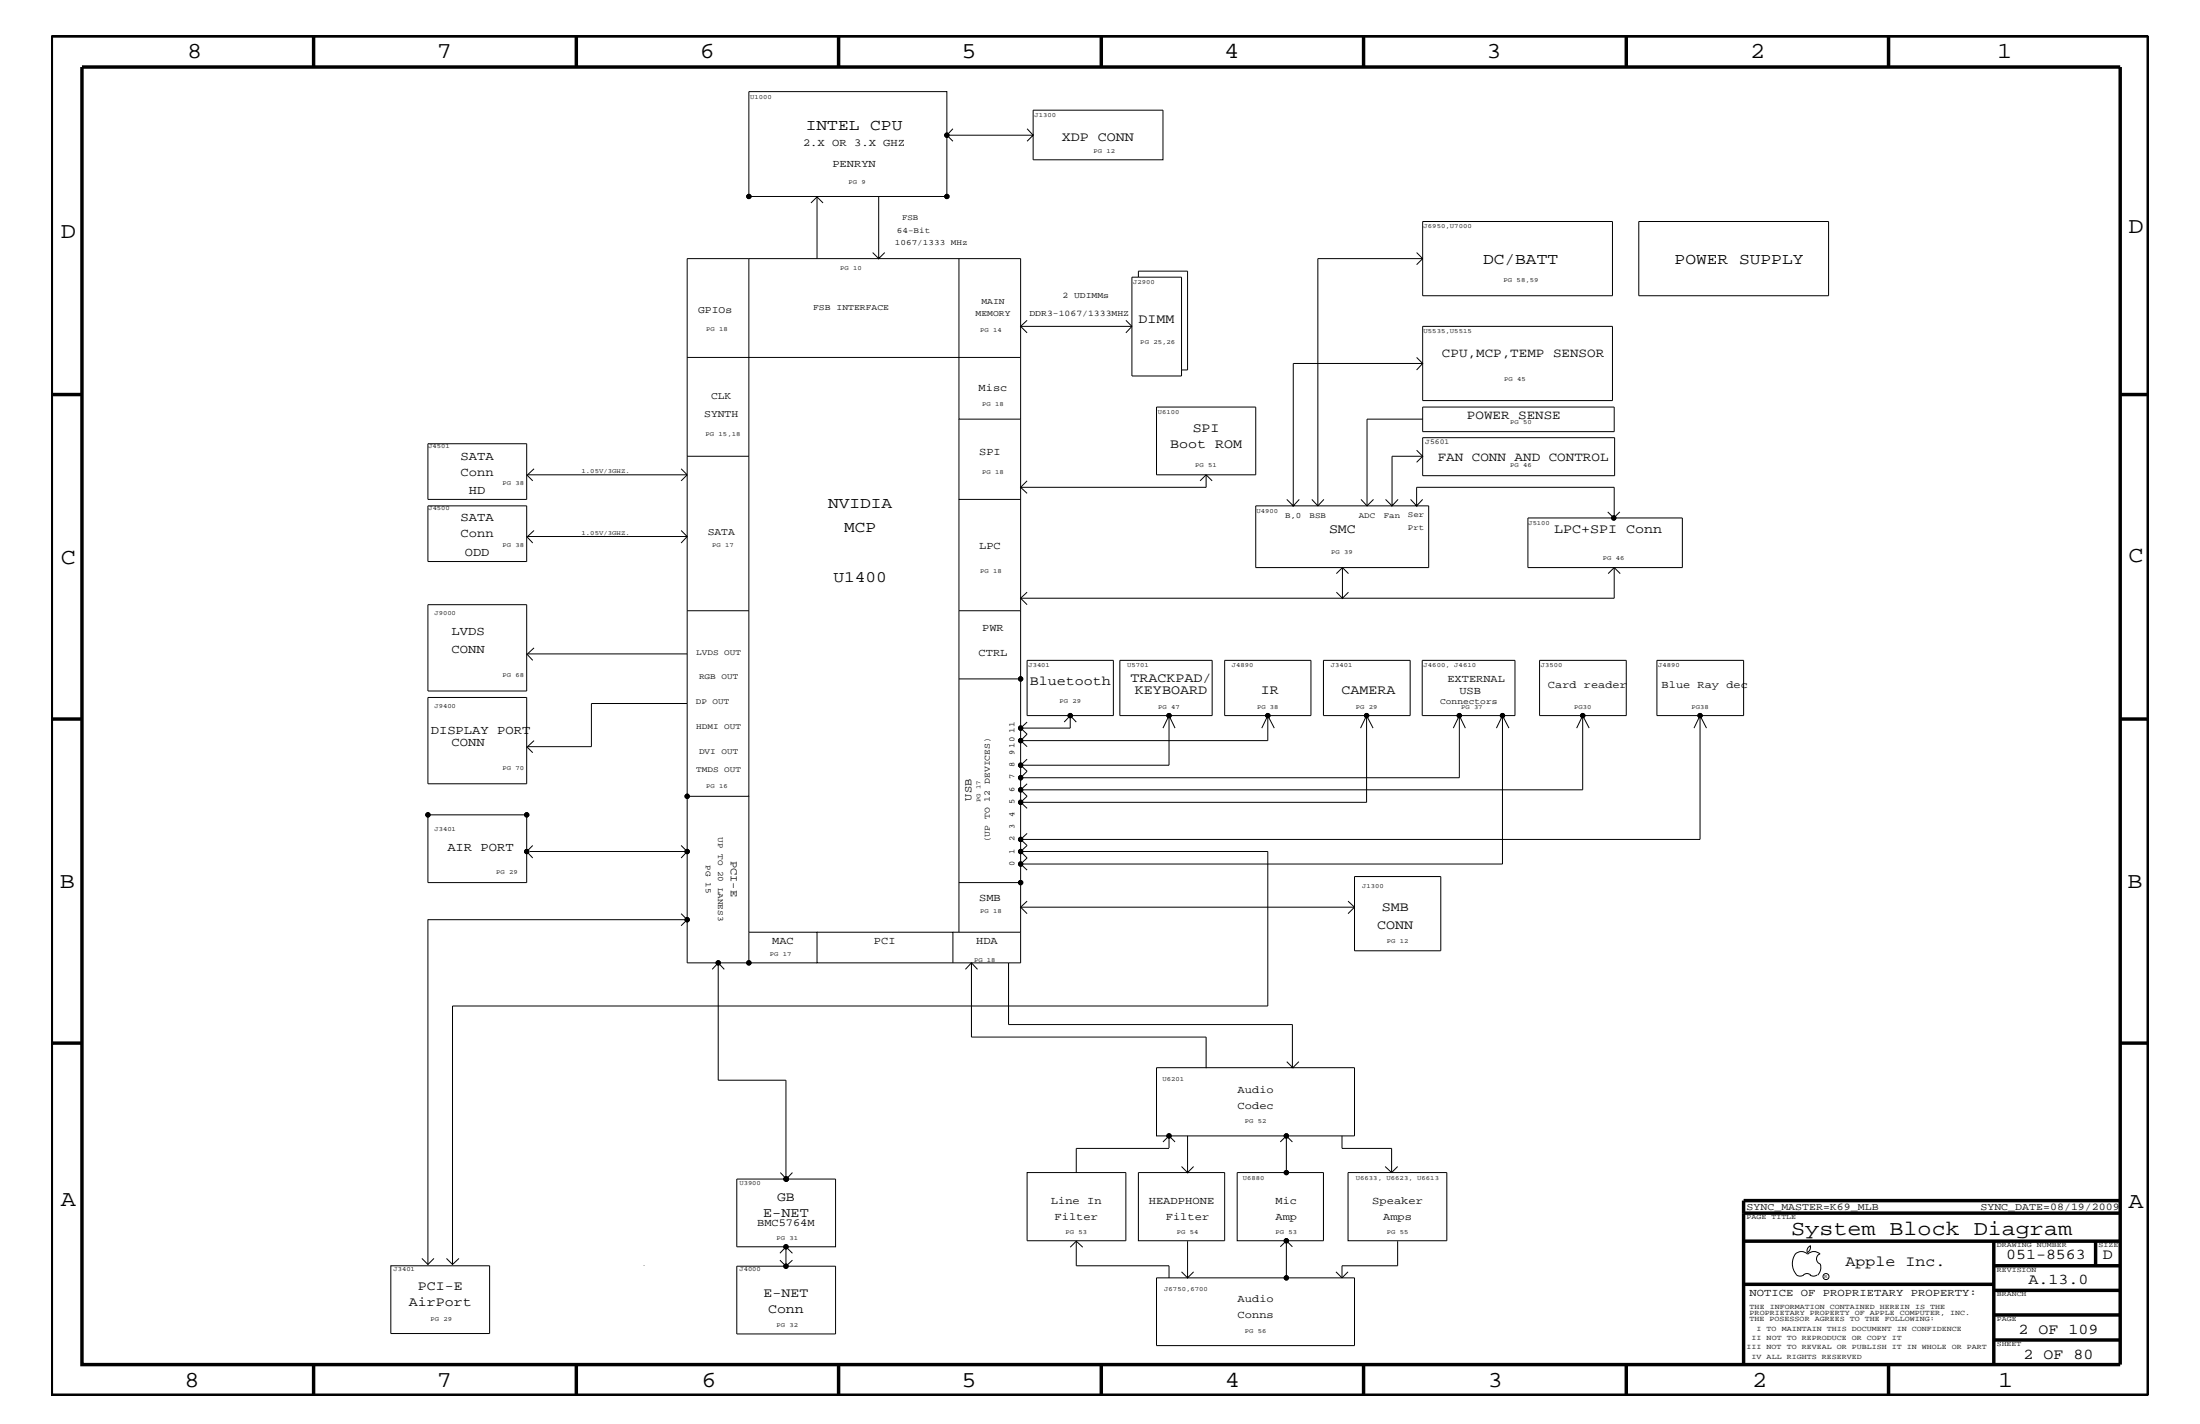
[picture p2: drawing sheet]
<svg xmlns="http://www.w3.org/2000/svg" width="432mm" height="279mm" viewBox="0 0 432 279" stroke-linecap="round" stroke-linejoin="round" font-family="sans-serif">
<g fill="none" stroke="#000" stroke-width=".68" stroke-linecap="butt">
<path d="M10.1 7.1h411.5v266.7h-411.5zM16.1 13.2h400v254.5h-400zM61.6 7.1v6.1M113.1 7.1v6.1M164.6 7.1v6.1M216.2 7.1v6.1M267.6 7.1v6.1M319.2 7.1v6.1M370.7 7.1v6.1M10.1 77.4h6M416.1 77.4h5.5M10.1 141.1h6"/>
<path d="M416.1 141.1h5.5M10.1 204.7h6M416.1 204.7h5.5M342.2 238h73.9M416.1 235.6h-73.9v32.1M342.2 243.5h73.9M342.2 252h49.1M391.3 243.5v24.2M391.3 258h24.8M391.3 253.2h24.8M391.3 248.4h24.8M411.3 243.5v4.9"/>
<path d="M61.6 267.7v6.1M113.1 267.7v6.1M164.6 267.7v6.1M216.2 268v5.8M267.6 267.7v6.1M319.2 267.7v6.1M370.7 267.7v6.1M391.3 262.9h24.8"/>
</g>
<g fill="none" stroke="#000" stroke-width=".2">
<path d="M147 38.6h.1M160.4 38.6l1.1 1.2M160.4 38.6l-1.2 1.2M160.4 38.6v12.1M172.5 38.6v12.1l1.2-1.1M185.8 26.5l1.2 1.2M185.8 26.5h17M185.8 26.5v12.1M187 25.3l-1.2 1.2v-8.5h-38.8v20.6h38.8M201.6 25.3l1.2 1.2M202.8 26.5v-4.9h25.5v9.8h-25.5v-4.9l-1.2 1.2M147 50.7v69.1"/>
<path d="M171.3 49.6l1.2 1.1M188.2 50.7v31.5h12.1M223.4 54.4v-1.2h9.7v19.4h-1.2M278 49.6l1.2 1.1M279.2 43.5h37.3v14.5h-37.3zM279.2 50.7l-1.2 1.2M279.2 50.7h-20.5v48.6M321.6 43.5h37.3v14.5h-37.3zM134.9 70.1h65.4M200.3 64h21.9M201.6 62.9l-1.3 1.1 1.3 1.3M221 62.9l1.2 1.1v9.8h9.7v-19.4h-9.7v9.6"/>
<path d="M222.2 64l-1.2 1.3M278 70.1l1.2 1.2-1.2 1.3M279.2 71.3h-25.4v28l-1.2-1.3M279.2 79.9h37.6v4.8h-37.6zM279.2 64h37.3v14.6h-37.3zM104.8 92l-1.3 1.2M133.7 92l1.2 1.2M134.9 93.2h-31.5v4.8h-19.4v-10.9h19.4v6.1l1.2 1.1M134.9 89.5h12.1M134.9 93.2l-1.2 1.1M188.2 82.2v15.8h12.1M188.2 98v84.9"/>
<path d="M201.6 94.3l-1.3 1.3 1.3 1.2M236.7 93.2h-9.7v-13.3h19.5v13.3h-9.8l-1.2 1.1M236.7 93.2v2.4h-36.4M236.7 93.2l1.2 1.1M253.8 99.3h-7.3v12.1h33.9v-12.1h-2.4M255 98l-1.2 1.3h4.9M257.5 98l1.2 1.3h9.6M259.8 98l-1.1 1.3M267.1 98l1.2 1.3 1.3-1.3M268.3 99.3h4.9M271.9 98l1.3 1.3M276.9 98l1.1 1.3h-4.8"/>
<path d="M278 88.3l1.2 1.2-1.2 1.2M279.2 89.5h-6v9.8l1.2-1.3M279.2 98l-1.2 1.3v-3.7h38.8v6h-16.9v9.8h16.9l1.2 1.2M279.2 85.9h37.7v7.4h-37.7zM279.2 82.2h-10.9v17.1M104.8 104.1l-1.3 1.2M133.7 104.1l1.2 1.2-1.2 1.2M134.9 105.3h-31.5v4.9h-19.4v-10.9h19.4v6l1.2 1.2M134.9 119.8h12.1M147 119.8v36.4h-12.1M188.2 119.8h12.1M201.6 116.2l-1.3 1.2 1.3 1.2"/>
<path d="M262.3 112.6l1.2-1.2 1.2 1.2M262.3 116.2l1.2 1.2M263.5 111.4v6l1.2-1.2M315.6 100.4l1.1 1.2 1.2-1.2M316.8 111.4v6h-116.5M316.8 101.6h13.4v9.8h-13.4M316.8 111.4l-1.2 1.2M104.8 127.1l-1.3 1.2M134.9 138h-18.8v8.5h-12.7v7.3h-19.4v-17h19.4v9.7l1.2 1.2M134.9 128.3h-31.5v7.3h-19.4v-17h19.4v9.7l1.2 1.3M188.2 133.2h12.1M259.8 129.6h17v10.8h-17z"/>
<path d="M302.2 129.6h17v10.8h-17zM84 159.8v13.4h19.4v-6.1l1.2 1.2M84 159.9h19.4M103.4 159.8v7.3l1.2-1.2M104.8 145.3l-1.3 1.2M147 156.2v32.7M200.3 145.3v-2.4l1.3 1.1-1.3 1.3 1.3 1.2M200.3 155v2.4l1.3 1.2M200.3 142.9v-92.2h-65.4v116.4M200.3 145.3v9.7M200.3 157.4v9.7M201.6 153.8l-1.3 1.2 1.3 1.2-1.3 1.2"/>
<path d="M201.6 141.7l-1.3 1.2M201.6 149l-1.3 1.1M210.1 140.4h-8.5v-10.8h16.9v10.8h-8.4l-1.2 1.3M210.1 140.4l1.1 1.3M210.1 140.4v2.5h-9.8M229.4 140.4h8.5v-10.8h-18.1v10.8h9.6l-1.1 2.5M229.4 140.4v9.7h-29.1M229.4 140.4l1.2 2.5M248.8 140.4h8.5v-10.8h-16.9v10.8h8.4l1.3 2.5M248.8 140.4l-1.1 2.5M248.8 140.4v4.9h-48.5M267 142.9l1.2-2.5 1.3 2.5"/>
<path d="M268.2 140.4v17h-67.9M286.4 140.4v12.2h-86.1l1.3-1.3-1.3-1.2M286.4 140.4l1.2 2.5M286.4 140.4l-1.2 2.5M294.9 140.4h-15.8v-10.8h18.2v10.8h-2.4l-1.2 2.5M294.9 140.4l1.3 2.5M294.9 140.4v29.1h-94.6M309.5 142.9l1.1-2.5 1.3 2.5M310.6 140.4v14.6h-110.3M333.7 140.4h8.5v-10.8h-17v10.8h8.5l-1.2 2.5M333.7 140.4l1.2 2.5M333.7 140.4v24.3h-133.4"/>
<path d="M104 167.1h30.9v13.4M133.7 179.3l1.2 1.2M133.7 165.9l1.2 1.2M134.9 167.1l-1.2 1.2M188.2 173.2h12.1M200.3 167.1l1.3 1.2-1.3 1.2zM200.3 173.2v15.7h-9.6M200.3 167.1h48.5v30.3h-160v50.7M200.3 178h65.6M201.6 176.8l-1.3 1.2 1.3 1.3M201.6 170.7l-1.3-1.2v3.7M201.6 163.5l-1.3 1.2 1.3 1.2-1.3 1.2"/>
<path d="M264.6 176.8l1.3 1.2v8.5h16.9v-14.5h-16.9v6M265.9 178l-1.3 1.3M84 180.4v67.7M84 180.5h50.9M134.9 180.5v8.4h6.1v23h13.3v19.4M134.9 180.5l-1.2 1.1M141 188.9l-1.2 1.3M141 188.9l1.2 1.3M141 188.9h19.4M147 182.9h13.4v6h30.3M160.4 182.9h26.6v6M187 182.9h13.3"/>
<path d="M189.5 190.2l1.2-1.3 1.2 1.3M190.7 188.9v14.6h46v6.1M198 188.9v12.1h55.7v8.6M252.6 208.3l1.1 1.2h-26.7v13.4h2.4M254.9 208.3l-1.2 1.2h12.2v13.4h-13.4M153.2 230.1l1.1 1.2 1.2-1.2M201.6 230.1h19.4v13.3h-19.4zM229.4 225.3h-18.2v4.9M229.4 222.9v2.3M229.4 222.9l-1.1 1.2M230.6 224.1l-1.2-1.2h23.1l1.2 1.2M231.9 228.9l1.2 1.2h-9.7v13.3h17v-13.3h-7.3"/>
<path d="M233.1 222.9v7.2l1.2-1.2M242.8 230.1h17v13.3h-17zM252.5 222.9v7.2M252.5 222.9l-1.2 1.2M263.4 222.9v2.4h9.7v4.8M264.6 230.1h19.4v13.3h-19.4zM271.9 228.9l1.2 1.2M274.3 228.9l-1.2 1.2M76.7 248.4h19.4v13.2h-19.4zM82.8 246.9l1.2 1.2 1.2-1.2M87.6 246.9l1.2 1.2 1.3-1.2M126.4 248.3v.1"/>
<path d="M153.1 247.3l1.2 1.1h-9.7v13.3h19.4v-13.3h-9.7l1.2-1.1M154.3 244.6h-9.7v-13.3h19.4v13.3h-9.7l1.2 1.3M154.3 244.6l-1.2 1.3M154.3 244.6v3.8M210.1 244.7l1.1-1.2 1.3 1.2M211.2 243.5v4.9h18.2v2.3M231.9 249.5l1.2 1.2M233.1 243.5v7.2l1.2-1.2M233.1 250.7h-6.1v13.3h38.9v-13.3h-13.4M251.3 244.6l1.2-1.2 1.2 1.2M252.5 243.5v7.2h-19.4M262.2 249.5l1.2 1.2"/>
<path d="M264.6 249.5l-1.2 1.2M274.3 243.5v4.9h-10.9v2.3M352.3 246.1a1.69 1.69 0 0 1 2.5 0M352.4 246a3.3 3.3 0 0 0 .2 4.1M352.6 250.2l.7 .2 .7-.2M354 250.2l.7-.3 .7 .3M354.8 246.1a1.69 1.69 0 0 1 2.4 0M355.2 250.2l.7 .2 .7-.2M355.3 244.4v.3a1.18 1.18 0 0 1-.6 1.1M355.4 244.4a.99 .99 0 0 0-.6 1.4M357.2 246a1.04 1.04 0 0 0-.7 1 1.04 1.04 0 0 0 .7 1M357.3 248l.1 .7a2.11 2.11 0 0 1-.6 1.5"/>
<circle cx="147" cy="38.6" r=".42"/>
<circle cx="185.8" cy="38.6" r=".42"/>
<circle cx="185.8" cy="26.5" r=".42"/>
<circle cx="316.7" cy="101.6" r=".42"/>
<circle cx="200.3" cy="133.2" r=".42"/>
<circle cx="84" cy="159.9" r=".42"/>
<circle cx="103.4" cy="159.9" r=".42"/>
<circle cx="134.9" cy="156.2" r=".42"/>
<circle cx="200.3" cy="145.3" r=".42"/>
<circle cx="200.3" cy="157.4" r=".42"/>
<circle cx="200.3" cy="155" r=".42"/>
<circle cx="200.3" cy="152.6" r=".42"/>
<circle cx="200.3" cy="142.9" r=".42"/>
<circle cx="200.3" cy="150.1" r=".42"/>
<circle cx="210.1" cy="140.4" r=".42"/>
<circle cx="229.4" cy="140.4" r=".42"/>
<circle cx="248.8" cy="140.4" r=".42"/>
<circle cx="268.2" cy="140.4" r=".42"/>
<circle cx="286.4" cy="140.4" r=".42"/>
<circle cx="294.9" cy="140.4" r=".42"/>
<circle cx="310.6" cy="140.4" r=".42"/>
<circle cx="333.7" cy="140.4" r=".42"/>
<circle cx="103.4" cy="167.1" r=".42"/>
<circle cx="134.9" cy="167.1" r=".42"/>
<circle cx="200.3" cy="173.2" r=".42"/>
<circle cx="200.3" cy="169.5" r=".42"/>
<circle cx="200.3" cy="164.7" r=".42"/>
<circle cx="200.3" cy="167.1" r=".42"/>
<circle cx="134.9" cy="180.5" r=".42"/>
<circle cx="141" cy="188.9" r=".42"/>
<circle cx="147" cy="188.9" r=".42"/>
<circle cx="154.3" cy="231.3" r=".42"/>
<circle cx="229.4" cy="222.9" r=".42"/>
<circle cx="252.5" cy="230.1" r=".42"/>
<circle cx="252.5" cy="222.9" r=".42"/>
<circle cx="154.3" cy="248.4" r=".42"/>
<circle cx="154.3" cy="244.6" r=".42"/>
<circle cx="252.5" cy="243.4" r=".42"/>
<circle cx="252.5" cy="250.7" r=".42"/>
<circle cx="358.4" cy="250.5" r=".59"/>
</g>
<g fill="#000">
<circle cx="147" cy="38.6" r=".42"/>
<circle cx="185.8" cy="38.6" r=".42"/>
<circle cx="185.8" cy="26.5" r=".42"/>
<circle cx="316.7" cy="101.6" r=".42"/>
<circle cx="200.3" cy="133.2" r=".42"/>
<circle cx="84" cy="159.9" r=".42"/>
<circle cx="103.4" cy="159.9" r=".42"/>
<circle cx="134.9" cy="156.2" r=".42"/>
<circle cx="200.3" cy="145.3" r=".42"/>
<circle cx="200.3" cy="157.4" r=".42"/>
<circle cx="200.3" cy="155" r=".42"/>
<circle cx="200.3" cy="152.6" r=".42"/>
<circle cx="200.3" cy="142.9" r=".42"/>
<circle cx="200.3" cy="150.1" r=".42"/>
<circle cx="210.1" cy="140.4" r=".42"/>
<circle cx="229.4" cy="140.4" r=".42"/>
<circle cx="248.8" cy="140.4" r=".42"/>
<circle cx="268.2" cy="140.4" r=".42"/>
<circle cx="286.4" cy="140.4" r=".42"/>
<circle cx="294.9" cy="140.4" r=".42"/>
<circle cx="310.6" cy="140.4" r=".42"/>
<circle cx="333.7" cy="140.4" r=".42"/>
<circle cx="103.4" cy="167.1" r=".42"/>
<circle cx="134.9" cy="167.1" r=".42"/>
<circle cx="200.3" cy="173.2" r=".42"/>
<circle cx="200.3" cy="169.5" r=".42"/>
<circle cx="200.3" cy="164.7" r=".42"/>
<circle cx="200.3" cy="167.1" r=".42"/>
<circle cx="134.9" cy="180.5" r=".42"/>
<circle cx="141" cy="188.9" r=".42"/>
<circle cx="147" cy="188.9" r=".42"/>
<circle cx="154.3" cy="231.3" r=".42"/>
<circle cx="229.4" cy="222.9" r=".42"/>
<circle cx="252.5" cy="230.1" r=".42"/>
<circle cx="252.5" cy="222.9" r=".42"/>
<circle cx="154.3" cy="248.4" r=".42"/>
<circle cx="154.3" cy="244.6" r=".42"/>
<circle cx="252.5" cy="243.4" r=".42"/>
<circle cx="252.5" cy="250.7" r=".42"/>
</g>
<g font-size="4.5">
<text x="36.7" y="11.5">8</text>
<text x="85.8" y="11.5">7</text>
<text x="137.3" y="11.5">6</text>
<text x="188.7" y="11.5">5</text>
<text x="240.3" y="11.5">4</text>
<text x="291.8" y="11.5">3</text>
<text x="343.5" y="11.5">2</text>
<text x="392" y="11.5">1</text>
<text x="11.9" y="46.8">D</text>
<text x="417.7" y="45.7">D</text>
<text x="11.9" y="110.6">C</text>
<text x="417.7" y="110.3">C</text>
<text x="11.8" y="174.3">B</text>
<text x="417.6" y="174.2">B</text>
<text x="11.9" y="236.7">A</text>
<text x="417.7" y="237.1">A</text>
<text x="36.2" y="272.1">8</text>
<text x="85.8" y="272.1">7</text>
<text x="137.7" y="272.1">6</text>
<text x="188.7" y="272.1">5</text>
<text x="240.4" y="272.1">4</text>
<text x="292" y="272.1">3</text>
<text x="343.9" y="272.1">2</text>
<text x="392.2" y="272.1">1</text>
</g>
<text font-size="4.1" x="351.6" y="242.3">System Block Diagram</text>
<g font-size="3.1">
<text x="158.2" y="25.5">INTEL CPU</text>
<text x="291.1" y="51.8">DC/BATT</text>
<text x="328.7" y="51.8">POWER SUPPLY</text>
<text x="162.5" y="99.6">NVIDIA</text>
<text x="165.7" y="104.4">MCP</text>
<text x="163.6" y="114.2">U1400</text>
</g>
<g font-size="3">
<text x="362.2" y="248.4">Apple Inc.</text>
<text x="393.7" y="247.1">051-8563</text>
<text x="398.1" y="252">A.13.0</text>
<text x="412.7" y="247.1">D</text>
<text x="396.2" y="261.6">2 OF 109</text>
<text x="397.2" y="266.6">2 OF 80</text>
</g>
<text font-size="2.7" x="149.8" y="238.9">E-NET</text>
<g font-size="2.6">
<text x="208.4" y="27.7">XDP CONN</text>
<text x="223.5" y="63.4">DIMM</text>
<text x="229.7" y="87.8">Boot ROM</text>
<text x="234.1" y="84.7">SPI</text>
<text x="260.9" y="104.7">SMC</text>
<text x="305" y="104.7">LPC+SPI Conn</text>
<text x="202.1" y="134.4">Bluetooth</text>
<text x="221.9" y="133.8">TRACKPAD/</text>
<text x="222.8" y="136.3">KEYBOARD</text>
<text x="247.5" y="136.3">IR</text>
<text x="263.3" y="136.3">CAMERA</text>
<text x="271.2" y="178.7">SMB</text>
<text x="270.3" y="182.3">CONN</text>
<text x="152.5" y="235.7">GB</text>
<text x="80.3" y="256.3">AirPort</text>
<text x="82" y="253.2">PCI-E</text>
<text x="149.9" y="254.5">E-NET</text>
<text x="150.7" y="257.7">Conn</text>
</g>
<g font-size="2.5">
<text x="283" y="70">CPU,MCP,TEMP SENSOR</text>
<text x="287.9" y="82.2">POWER SENSE</text>
<text x="90.4" y="90.2">SATA</text>
<text x="90.4" y="93.3">Conn</text>
<text x="282.2" y="90.5">FAN CONN AND CONTROL</text>
<text x="92" y="97">HD</text>
<text x="90.4" y="105.4">Conn</text>
<text x="90.4" y="102.3">SATA</text>
<text x="91.2" y="109.1">ODD</text>
<text x="88.6" y="124.6">LVDS</text>
<text x="88.6" y="128.2">CONN</text>
<text x="84.5" y="144">DISPLAY PORT</text>
<text x="88.6" y="146.4">CONN</text>
<text x="87.8" y="167">AIR PORT</text>
</g>
<g font-size="2.1">
<text x="157.6" y="28.7">2.X OR 3.X GHZ</text>
<text x="163.4" y="32.7">PENRYN</text>
<text x="192.1" y="76.7">Misc</text>
<text x="192.2" y="89.4">SPI</text>
<text x="192.2" y="107.7">LPC</text>
<text x="192.8" y="123.9">PWR</text>
<text x="192.1" y="128.7">CTRL</text>
<text x="284.1" y="133.8">EXTERNAL</text>
<text x="286.4" y="136.3">USB</text>
<text x="303.8" y="135.1">Card reader</text>
<text x="326.1" y="135.1">Blue Ray dec</text>
<text x="190.7" y="157.1" transform="rotate(-90 190.7 157.1)">USB</text>
<text x="143.4" y="168.9" transform="rotate(90 143.4 168.9)">PCI-E</text>
<text x="192.2" y="176.8">SMB</text>
<text x="151.6" y="185.3">MAC</text>
<text x="171.5" y="185.3">PCI</text>
<text x="191.6" y="185.2">HDA</text>
<text x="242.9" y="214.4">Audio</text>
<text x="242.9" y="217.5">Codec</text>
<text x="206.2" y="236.2">Line In</text>
<text x="207" y="239.3">Filter</text>
<text x="225.5" y="236.2">HEADPHONE</text>
<text x="228.8" y="239.3">Filter</text>
<text x="250.4" y="236.2">Mic</text>
<text x="250.4" y="239.3">Amp</text>
<text x="269.3" y="236.2">Speaker</text>
<text x="271.5" y="239.3">Amps</text>
<text x="148.6" y="240.6">BMC5764M</text>
<text x="242.9" y="255.6">Audio</text>
<text x="343.4" y="254.4">NOTICE OF PROPRIETARY PROPERTY:</text>
<text x="242.9" y="258.7">Conns</text>
</g>
<g font-size="2">
<text x="137" y="61.3">GPIOs</text>
<text x="138.2" y="81.9">SYNTH</text>
<text x="139.6" y="78.3">CLK</text>
<text x="138.9" y="104.9">SATA</text>
<text x="342.8" y="237.4">SYNC_MASTER=K69_MLB</text>
<text x="388.7" y="237.4">SYNC_DATE=08/19/2009</text>
</g>
<g font-size="1.7">
<text x="192.6" y="59.6">MAIN</text>
<text x="208.5" y="58.4">2 UDIMMs</text>
<text x="159.6" y="60.9">FSB INTERFACE</text>
<text x="191.5" y="62.1">MEMORY</text>
<text x="202.1" y="62.1">DDR3-1067/1333MHZ</text>
<text x="282.7" y="138.2">Connectors</text>
<text x="194.3" y="165.3" transform="rotate(-90 194.3 165.3)">(UP TO 12 DEVICES)</text>
</g>
<g font-size="1.6">
<text x="176" y="45.7">64-Bit</text>
<text x="177" y="43.2">FSB</text>
<text x="175.6" y="48.1">1067/1333 MHz</text>
<text x="252.2" y="101.6">B,0</text>
<text x="257" y="101.6">BSB</text>
<text x="266.7" y="101.5">ADC</text>
<text x="271.6" y="101.5">Fan</text>
<text x="276.4" y="101.4">Ser</text>
<text x="276.4" y="103.9">Prt</text>
<text x="136.7" y="128.5">LVDS OUT</text>
<text x="137.2" y="133.3">RGB OUT</text>
<text x="136.6" y="138.2">DP OUT</text>
<text x="136.7" y="143">HDMI OUT</text>
<text x="137.2" y="147.9">DVI OUT</text>
<text x="199.1" y="148.1" transform="rotate(-90 199.1 148.1)">9</text>
<text x="199.1" y="146.8" transform="rotate(-90 199.1 146.8)">10 11</text>
<text x="136.7" y="151.5">TMDS OUT</text>
<text x="199.1" y="155.4" transform="rotate(-90 199.1 155.4)">6</text>
<text x="199.1" y="152.9" transform="rotate(-90 199.1 152.9)">7</text>
<text x="199.1" y="150.5" transform="rotate(-90 199.1 150.5)">8</text>
<text x="199.1" y="160.2" transform="rotate(-90 199.1 160.2)">4</text>
<text x="199.1" y="157.8" transform="rotate(-90 199.1 157.8)">5</text>
<text x="141" y="164.2" transform="rotate(90 141 164.2)">UP TO 20 LANES3</text>
<text x="199.1" y="167.5" transform="rotate(-90 199.1 167.5)">1</text>
<text x="199.1" y="165" transform="rotate(-90 199.1 165)">2</text>
<text x="199.1" y="162.7" transform="rotate(-90 199.1 162.7)">3</text>
<text x="138.5" y="169.7" transform="rotate(90 138.5 169.7)">PG 15</text>
<text x="199.1" y="169.9" transform="rotate(-90 199.1 169.9)">0</text>
</g>
<g font-size="1.4">
<text x="279.7" y="87.1">J5601</text>
<text x="342.8" y="239.2">PAGE TITLE</text>
<text x="391.9" y="244.7">DRAWING NUMBER</text>
<text x="411.9" y="244.7">SIZE</text>
<text x="391.9" y="249.5">REVISION</text>
<text x="343.4" y="256.8">THE INFORMATION CONTAINED HEREIN IS THE</text>
<text x="391.9" y="254.4">BRANCH</text>
<text x="343.4" y="259.3">THE POSESSOR AGREES TO THE FOLLOWING:</text>
<text x="343.4" y="258">PROPRIETARY PROPERTY OF APPLE COMPUTER, INC.</text>
<text x="343.8" y="262.9">II NOT TO REPRODUCE OR COPY IT</text>
<text x="344.8" y="261.1">I TO MAINTAIN THIS DOCUMENT IN CONFIDENCE</text>
<text x="391.9" y="259.3">PAGE</text>
<text x="342.8" y="264.7">III NOT TO REVEAL OR PUBLISH IT IN WHOLE OR PART</text>
<text x="343.8" y="266.6">IV ALL RIGHTS RESERVED</text>
<text x="391.9" y="264.1">SHEET</text>
</g>
<g font-size="1.3">
<text x="147.2" y="19.3">U1000</text>
<text x="203" y="23">J1300</text>
<text x="214.6" y="30">PG 12</text>
<text x="166.5" y="36">PG 9</text>
<text x="279.4" y="44.8">J6950,U7000</text>
<text x="164.9" y="53">PG 10</text>
<text x="222.4" y="55.7">J2900</text>
<text x="295.1" y="55.4">PG 58,59</text>
<text x="138.6" y="64.9">PG 18</text>
<text x="192.4" y="65.1">PG 14</text>
<text x="279.4" y="65.4">U5535,U5515</text>
<text x="223.8" y="67.5">PG 25,26</text>
<text x="295.2" y="74.8">PG 45</text>
<text x="192.8" y="79.7">PG 18</text>
<text x="227.2" y="81.2">U6100</text>
<text x="296.4" y="83.3">PG 50</text>
<text x="84.1" y="87.9">J4501</text>
<text x="138.5" y="85.5">PG 15,18</text>
<text x="98.6" y="95.2">PG 38</text>
<text x="114.1" y="92.8">1.05V/3GHZ.</text>
<text x="192.8" y="93">PG 18</text>
<text x="234.6" y="91.7">PG 51</text>
<text x="296.4" y="91.7">PG 46</text>
<text x="84.1" y="100">J4500</text>
<text x="246.6" y="100.6">U4900</text>
<text x="98.6" y="107.3">PG 38</text>
<text x="114.1" y="104.9">1.05V/3GHZ.</text>
<text x="139.8" y="107.3">PG 17</text>
<text x="300" y="103">J5100</text>
<text x="192.4" y="112.4">PG 18</text>
<text x="261.3" y="108.7">PG 39</text>
<text x="314.6" y="109.9">PG 46</text>
<text x="85.3" y="120.7">J9000</text>
<text x="201.8" y="130.9">J3401</text>
<text x="221.2" y="130.9">U5701</text>
<text x="241.8" y="130.9">J4890</text>
<text x="261.2" y="130.9">J3401</text>
<text x="279.4" y="130.9">J4600, J4610</text>
<text x="302.4" y="130.9">J3500</text>
<text x="325.5" y="130.9">J4890</text>
<text x="98.6" y="132.8">PG 68</text>
<text x="207.9" y="137.9">PG 29</text>
<text x="85.3" y="138.9">J9400</text>
<text x="227.3" y="139.1">PG 47</text>
<text x="246.7" y="139.1">PG 38</text>
<text x="266.1" y="139.1">PG 29</text>
<text x="286.8" y="139.1">PG 37</text>
<text x="308.9" y="139.1">PG30</text>
<text x="332" y="139.1">PG38</text>
<text x="98.6" y="151">PG 70</text>
<text x="138.6" y="154.6">PG 16</text>
<text x="192.4" y="157.3" transform="rotate(-90 192.4 157.3)">PG 17</text>
<text x="85.3" y="163.1">J3401</text>
<text x="97.4" y="171.6">PG 29</text>
<text x="192.4" y="179.1">PG 18</text>
<text x="267.4" y="174.2">J1300</text>
<text x="272.2" y="185.1">PG 12</text>
<text x="151.1" y="187.6">PG 17</text>
<text x="191.2" y="188.8">PG 18</text>
<text x="228.2" y="212.1">U6201</text>
<text x="244.3" y="220.2">PG 52</text>
<text x="145.1" y="232.4">U3900</text>
<text x="243.9" y="231.5">U6880</text>
<text x="266.1" y="231.5">U6633, U6623, U6613</text>
<text x="152.4" y="243.4">PG 31</text>
<text x="209.1" y="242.1">PG 53</text>
<text x="231" y="242.1">PG 54</text>
<text x="250.4" y="242.1">PG 53</text>
<text x="272.2" y="242.1">PG 55</text>
<text x="77.2" y="249.4">J3401</text>
<text x="145.1" y="249.4">J4000</text>
<text x="228.5" y="253.4">J6750,6700</text>
<text x="84.5" y="259.1">PG 29</text>
<text x="152.4" y="260.3">PG 32</text>
<text x="244.3" y="261.5">PG 56</text>
</g>
<text font-size="1" x="358.1" y="250.7">R</text>
</svg>
